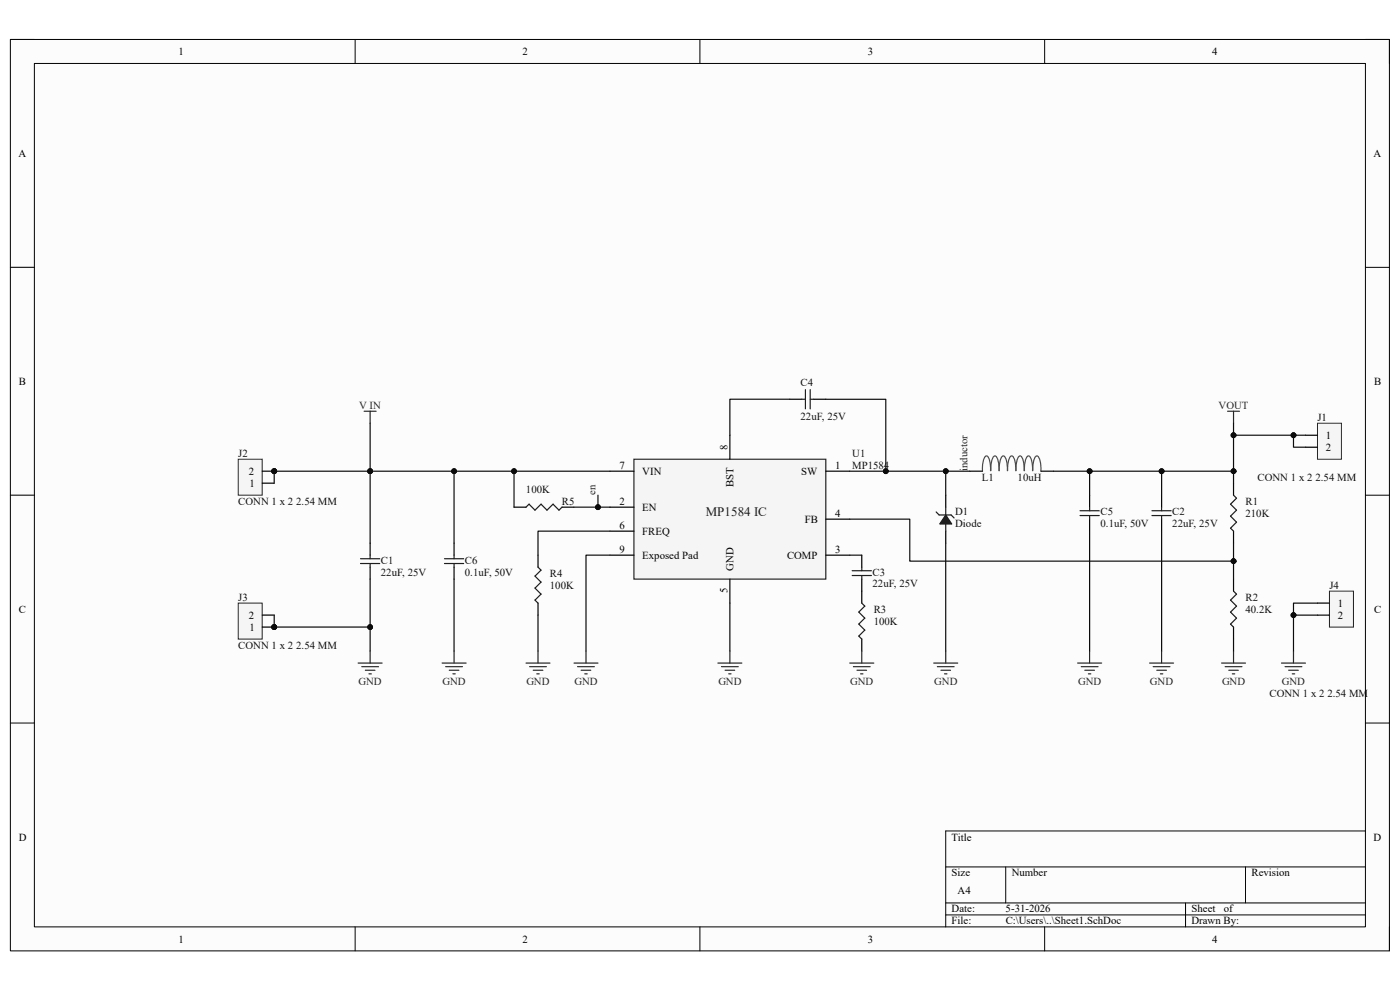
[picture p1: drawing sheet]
<svg xmlns="http://www.w3.org/2000/svg" width="297mm" height="210mm" viewBox="0 0 297 210" stroke-linecap="round" stroke-linejoin="round" font-family="sans-serif">
<path d="M2.2 8.4h292.6v193.3h-292.6z" fill-rule="evenodd" fill="#fcfcfc"/>
<path d="M2.2 8.4h292.6v193.3h-292.6z" fill="none" stroke="#000" stroke-width=".21"/>
<path d="M7.3 13.5h282.4v183.1h-282.4z" fill-rule="evenodd" fill="#fcfcfc"/>
<g fill="none" stroke="#000" stroke-width=".21">
<path d="M2.2 8.4h5.1M7.3 13.5h282.4v183.1h-282.4zM75.3 8.4v5.1M148.5 8.4v5.1M221.6 8.4v5.1M289.7 8.4h5.1v5.1M2.2 56.7h5.1M289.7 56.7h5.1M2.2 105h5.1M289.7 105.1h5.1M2.2 153.4h5.1M289.7 153.4h5.1"/>
<path d="M289.7 176.3h-89.1v20.3M75.3 196.6v5.1M148.5 196.6v5.1M200.6 183.9h89.1M200.6 191.5h89.1M200.6 194.1h89.1M213.4 183.9v7.6M221.6 196.6v5.1M251.5 191.5v5.1M264.2 183.9v7.6M294.8 196.6v5.1"/>
</g>
<path d="M208.4 99.8a4.6 4.6 0 0 1 .8-3.1 .99 .99 0 0 1 .8 1.1l.1 2.1M210.2 99.8a4.6 4.6 0 0 1 .8-3.1 .99 .99 0 0 1 .8 1.1l.1 2.1M212 99.8a4.6 4.6 0 0 1 .7-3.1 .99 .99 0 0 1 .9 1.1l.1 2.1M213.8 99.8a4.6 4.6 0 0 1 .7-3.1 .99 .99 0 0 1 .8 1.1l.2 2.1M215.6 99.8a4.6 4.6 0 0 1 .7-3.1 .99 .99 0 0 1 .8 1.1l.2 2.1M217.3 99.8a4.6 4.6 0 0 1 .8-3.1 .99 .99 0 0 1 .8 1.1l.2 2.1M219.1 99.8a4.6 4.6 0 0 1 .8-3.1 .99 .99 0 0 1 .8 1.1l.1 2.1" fill="none" stroke="#4c4c4c" stroke-width=".25"/>
<path d="M205.7 100h2.7M220.8 100h2.7" fill="none" stroke="#000" stroke-width=".25"/>
<path d="M134.5 97.4h40.7v25.5h-40.7z" fill-rule="evenodd" fill="#f5f5f5"/>
<path d="M134.5 97.4h40.7v25.5h-40.7zM124.3 138.1v2.6M154.8 138.1v2.6M121.8 140.7h5.1M122.5 141.4h3.6M123.3 142.2h2M124.1 142.9h.5M152.3 140.7h5.1M153.1 141.4h3.5M153.8 142.2h2.1M154.6 142.9h.5" fill="none" stroke="#262626" stroke-width=".25"/>
<g fill="none" stroke="#000" stroke-width=".25">
<path d="M129.4 100h5.1M154.8 92.3v5.1M175.2 100h5.1M78.5 115.2v2.6M129.4 107.6h5.1M129.4 117.8h5.1M129.4 112.7h5.1M175.2 117.8h5.1M175.2 110.1h5.1M200.6 105.1v2.5M200.6 112.7v2.5M246.4 105.1v2.5"/>
<path d="M246.4 110.1v2.6M78.5 120.3v2.6M154.8 122.9v5"/>
</g>
<path d="M76.5 118.5h4.1M76.5 119.5h4.1M78.5 117.8v.7M78.5 119.5v.8M198.6 108.6l.6 .6h2.6l.6 .7M244.4 109.4h4.1M244.4 108.4h4.1M246.4 107.6v.8M246.4 109.4v.7" fill="none" stroke="#1c1c1c" stroke-width=".25"/>
<path d="M200.6 109.2l1.3 2h-2.5z" fill="#1c1c1c"/>
<g fill="none" stroke="#1c1c1c" stroke-width=".25">
<path d="M170.1 84.7h.8M170.9 82.7v4M171.9 84.7h.8M171.9 82.7v4M94.3 119.5h4.1M94.3 118.5h4.1M96.3 117.8v.7M96.3 119.5v.8M111.6 107.6l.6-.6 1.3 1.2 1.3-1.2 1.2 1.2 1.3-1.2 1.3 1.2 .6-.6M200.6 109.2l1.3 2h-2.5zM200.6 107.6v5.1M229.1 109.4h4.1"/>
<path d="M229.1 108.4h4.1M231.2 107.6v.8M231.2 109.4v.7M261.7 105.1l.6 .6-1.2 1.3 1.2 1.2-1.2 1.3 1.2 1.3-1.2 1.2 .6 .7M114.1 120.3l.7 .6-1.3 1.3 1.3 1.3-1.3 1.3 1.3 1.2-1.3 1.3 .6 .6M180.8 122.1h4.1M180.8 121.1h4.1M182.8 120.3v.8M182.8 122.1v.8M182.8 127.9l.7 .7-1.3 1.2 1.3 1.3-1.3 1.3 1.3 1.3-1.3 1.2 .6 .7M261.7 125.4l.6 .6-1.2 1.3 1.2 1.3-1.2 1.2 1.2 1.3-1.2 1.3 .6 .6"/>
</g>
<g fill="none" stroke="#262626" stroke-width=".25">
<path d="M77.3 87.2h2.5M78.5 87.2v2.6M260.4 87.2h2.6M261.7 87.2v2.6M78.5 138.1v2.6M96.3 138.1v2.6M114.1 138.1v2.6M182.8 138.1v2.6M200.6 138.1v2.6M231.2 138.1v2.6M246.4 138.1v2.6M261.7 138.1v2.6"/>
<path d="M76 140.7h5.1M76.7 141.4h3.6M77.5 142.2h2M78.3 142.9h.5M93.8 140.7h5.1M94.6 141.4h3.5M95.3 142.2h2.1M96.1 142.9h.5M111.6 140.7h5.1M112.4 141.4h3.5M113.1 142.2h2.1M113.9 142.9h.5"/>
<path d="M180.3 140.7h5.1M181 141.4h3.6M181.8 142.2h2M182.6 142.9h.5M198.1 140.7h5.1M198.9 141.4h3.5M199.6 142.2h2.1M200.4 142.9h.5M228.6 140.7h5.1M229.4 141.4h3.5M230.1 142.2h2.1M230.9 142.9h.5"/>
<path d="M243.9 140.7h5.1M244.6 141.4h3.6M245.4 142.2h2M246.2 142.9h.5M259.2 140.7h5M259.9 141.4h3.6M260.7 142.2h2M261.4 142.9h.5"/>
</g>
<g fill="none" stroke="#000" stroke-width=".25">
<path d="M167.6 84.7h2.5M172.7 84.7h2.5M96.3 115.2v2.6M109.1 107.6h2.5M114.1 117.8v2.5M119.2 107.6h2.6M182.8 117.8v2.5M231.2 105.1v2.5M231.2 110.1v2.6M261.7 102.5v2.6M261.7 112.7v2.5M96.3 120.3v2.6"/>
<path d="M114.1 127.9v2.6M182.8 122.9v5M182.8 135.6v2.5M261.7 122.9v2.5M261.7 133v2.6"/>
</g>
<circle cx="58.2" cy="100" r=".51" fill="#0e0e0e"/>
<circle cx="58.2" cy="100" r=".51" fill="none" stroke="#0e0e0e" stroke-width=".21"/>
<path d="M50.5 97.4h5.1v7.6h-5.1z" fill-rule="evenodd" fill="#f5f5f5"/>
<path d="M50.5 97.4h5.1v7.6h-5.1z" fill="none" stroke="#262626" stroke-width=".21"/>
<path d="M55.6 100h2.6M55.6 102.5h2.6" fill="none" stroke="#000" stroke-width=".25"/>
<circle cx="58.2" cy="100" r=".51" fill="#0e0e0e"/>
<circle cx="58.2" cy="100" r=".51" fill="none" stroke="#0e0e0e" stroke-width=".21"/>
<circle cx="58.2" cy="133" r=".51" fill="#0e0e0e"/>
<circle cx="58.2" cy="133" r=".51" fill="none" stroke="#0e0e0e" stroke-width=".21"/>
<path d="M50.5 127.9h5.1v7.7h-5.1z" fill-rule="evenodd" fill="#f5f5f5"/>
<path d="M50.5 127.9h5.1v7.7h-5.1z" fill="none" stroke="#262626" stroke-width=".21"/>
<path d="M55.6 133h2.6" fill="none" stroke="#000" stroke-width=".25"/>
<circle cx="58.2" cy="133" r=".51" fill="#0e0e0e"/>
<circle cx="58.2" cy="133" r=".51" fill="none" stroke="#0e0e0e" stroke-width=".21"/>
<path d="M55.6 130.5h2.6" fill="none" stroke="#000" stroke-width=".25"/>
<path d="M282 125.4h5.1v7.6h-5.1z" fill-rule="evenodd" fill="#f5f5f5"/>
<path d="M282 125.4h5.1v7.6h-5.1z" fill="none" stroke="#262626" stroke-width=".21"/>
<path d="M279.5 127.9h2.5M279.5 130.5h2.5" fill="none" stroke="#000" stroke-width=".25"/>
<path d="M279.5 89.8h5.1v7.6h-5.1z" fill-rule="evenodd" fill="#f5f5f5"/>
<path d="M279.5 89.8h5.1v7.6h-5.1z" fill="none" stroke="#262626" stroke-width=".21"/>
<path d="M277 92.3h2.5M277 94.9h2.5" fill="none" stroke="#000" stroke-width=".25"/>
<path d="M180.3 100h25.4M129.4 117.8h-5.1v20.3M154.8 127.9v10.2" fill="none" stroke="#0e0e0e" stroke-width=".25"/>
<circle cx="187.9" cy="100" r=".51" fill="#0e0e0e"/>
<circle cx="187.9" cy="100" r=".51" fill="none" stroke="#0e0e0e" stroke-width=".21"/>
<circle cx="200.6" cy="100" r=".51" fill="#0e0e0e"/>
<circle cx="200.6" cy="100" r=".51" fill="none" stroke="#0e0e0e" stroke-width=".21"/>
<path d="M200.6 100v5.1" fill="none" stroke="#0e0e0e" stroke-width=".25"/>
<circle cx="200.6" cy="100" r=".51" fill="#0e0e0e"/>
<circle cx="200.6" cy="100" r=".51" fill="none" stroke="#0e0e0e" stroke-width=".21"/>
<path d="M129.4 100h-50.9v15.2M129.4 112.7h-15.3v5.1M200.6 115.2v22.9M114.1 130.5v7.6" fill="none" stroke="#0e0e0e" stroke-width=".25"/>
<circle cx="78.5" cy="100" r=".51" fill="#0e0e0e"/>
<circle cx="78.5" cy="100" r=".51" fill="none" stroke="#0e0e0e" stroke-width=".21"/>
<circle cx="96.3" cy="100" r=".51" fill="#0e0e0e"/>
<circle cx="96.3" cy="100" r=".51" fill="none" stroke="#0e0e0e" stroke-width=".21"/>
<circle cx="109.1" cy="100" r=".51" fill="#0e0e0e"/>
<circle cx="109.1" cy="100" r=".51" fill="none" stroke="#0e0e0e" stroke-width=".21"/>
<path d="M78.5 122.9v15.2" fill="none" stroke="#0e0e0e" stroke-width=".25"/>
<circle cx="78.5" cy="133" r=".51" fill="#0e0e0e"/>
<circle cx="78.5" cy="133" r=".51" fill="none" stroke="#0e0e0e" stroke-width=".21"/>
<path d="M96.3 100v15.2M96.3 122.9v15.2" fill="none" stroke="#0e0e0e" stroke-width=".25"/>
<circle cx="96.3" cy="100" r=".51" fill="#0e0e0e"/>
<circle cx="96.3" cy="100" r=".51" fill="none" stroke="#0e0e0e" stroke-width=".21"/>
<path d="M167.6 84.7h-12.8v7.6M175.2 84.7h12.7v15.3" fill="none" stroke="#0e0e0e" stroke-width=".25"/>
<circle cx="187.9" cy="100" r=".51" fill="#0e0e0e"/>
<circle cx="187.9" cy="100" r=".51" fill="none" stroke="#0e0e0e" stroke-width=".21"/>
<path d="M180.3 117.8h2.5M261.7 115.2v7.7" fill="none" stroke="#0e0e0e" stroke-width=".25"/>
<circle cx="261.7" cy="119" r=".51" fill="#0e0e0e"/>
<circle cx="261.7" cy="119" r=".51" fill="none" stroke="#0e0e0e" stroke-width=".21"/>
<path d="M246.4 100h15.3v2.5M246.4 112.7v25.4M261.7 135.6v2.5" fill="none" stroke="#0e0e0e" stroke-width=".25"/>
<circle cx="246.4" cy="100" r=".51" fill="#0e0e0e"/>
<circle cx="246.4" cy="100" r=".51" fill="none" stroke="#0e0e0e" stroke-width=".21"/>
<circle cx="261.7" cy="100" r=".51" fill="#0e0e0e"/>
<circle cx="261.7" cy="100" r=".51" fill="none" stroke="#0e0e0e" stroke-width=".21"/>
<path d="M223.5 100h22.9v5.1" fill="none" stroke="#0e0e0e" stroke-width=".25"/>
<circle cx="231.2" cy="100" r=".51" fill="#0e0e0e"/>
<circle cx="231.2" cy="100" r=".51" fill="none" stroke="#0e0e0e" stroke-width=".21"/>
<circle cx="246.4" cy="100" r=".51" fill="#0e0e0e"/>
<circle cx="246.4" cy="100" r=".51" fill="none" stroke="#0e0e0e" stroke-width=".21"/>
<path d="M231.2 100v5.1M231.2 112.7v25.4" fill="none" stroke="#0e0e0e" stroke-width=".25"/>
<circle cx="231.2" cy="100" r=".51" fill="#0e0e0e"/>
<circle cx="231.2" cy="100" r=".51" fill="none" stroke="#0e0e0e" stroke-width=".21"/>
<path d="M180.3 110.1h12.7v8.9h68.7" fill="none" stroke="#0e0e0e" stroke-width=".25"/>
<circle cx="261.7" cy="119" r=".51" fill="#0e0e0e"/>
<circle cx="261.7" cy="119" r=".51" fill="none" stroke="#0e0e0e" stroke-width=".21"/>
<path d="M121.8 107.6h7.6" fill="none" stroke="#0e0e0e" stroke-width=".25"/>
<circle cx="126.9" cy="107.6" r=".51" fill="#0e0e0e"/>
<circle cx="126.9" cy="107.6" r=".51" fill="none" stroke="#0e0e0e" stroke-width=".21"/>
<path d="M109.1 100v7.6" fill="none" stroke="#0e0e0e" stroke-width=".25"/>
<circle cx="109.1" cy="100" r=".51" fill="#0e0e0e"/>
<circle cx="109.1" cy="100" r=".51" fill="none" stroke="#0e0e0e" stroke-width=".21"/>
<path d="M261.7 89.8v10.2" fill="none" stroke="#0e0e0e" stroke-width=".25"/>
<circle cx="261.7" cy="92.3" r=".51" fill="#0e0e0e"/>
<circle cx="261.7" cy="92.3" r=".51" fill="none" stroke="#0e0e0e" stroke-width=".21"/>
<circle cx="261.7" cy="100" r=".51" fill="#0e0e0e"/>
<circle cx="261.7" cy="100" r=".51" fill="none" stroke="#0e0e0e" stroke-width=".21"/>
<path d="M78.5 89.8v10.2" fill="none" stroke="#0e0e0e" stroke-width=".25"/>
<circle cx="78.5" cy="100" r=".51" fill="#0e0e0e"/>
<circle cx="78.5" cy="100" r=".51" fill="none" stroke="#0e0e0e" stroke-width=".21"/>
<path d="M58.2 100h20.3" fill="none" stroke="#0e0e0e" stroke-width=".25"/>
<circle cx="78.5" cy="100" r=".51" fill="#0e0e0e"/>
<circle cx="78.5" cy="100" r=".51" fill="none" stroke="#0e0e0e" stroke-width=".21"/>
<circle cx="58.2" cy="100" r=".51" fill="#0e0e0e"/>
<circle cx="58.2" cy="100" r=".51" fill="none" stroke="#0e0e0e" stroke-width=".21"/>
<path d="M58.2 100v2.5" fill="none" stroke="#0e0e0e" stroke-width=".25"/>
<circle cx="58.2" cy="100" r=".51" fill="#0e0e0e"/>
<circle cx="58.2" cy="100" r=".51" fill="none" stroke="#0e0e0e" stroke-width=".21"/>
<path d="M58.2 133h20.3" fill="none" stroke="#0e0e0e" stroke-width=".25"/>
<circle cx="58.2" cy="133" r=".51" fill="#0e0e0e"/>
<circle cx="58.2" cy="133" r=".51" fill="none" stroke="#0e0e0e" stroke-width=".21"/>
<circle cx="78.5" cy="133" r=".51" fill="#0e0e0e"/>
<circle cx="78.5" cy="133" r=".51" fill="none" stroke="#0e0e0e" stroke-width=".21"/>
<path d="M58.2 130.5v2.5" fill="none" stroke="#0e0e0e" stroke-width=".25"/>
<circle cx="58.2" cy="133" r=".51" fill="#0e0e0e"/>
<circle cx="58.2" cy="133" r=".51" fill="none" stroke="#0e0e0e" stroke-width=".21"/>
<path d="M261.7 92.3h15.3" fill="none" stroke="#0e0e0e" stroke-width=".25"/>
<circle cx="274.4" cy="92.3" r=".51" fill="#0e0e0e"/>
<circle cx="274.4" cy="92.3" r=".51" fill="none" stroke="#0e0e0e" stroke-width=".21"/>
<circle cx="261.7" cy="92.3" r=".51" fill="#0e0e0e"/>
<circle cx="261.7" cy="92.3" r=".51" fill="none" stroke="#0e0e0e" stroke-width=".21"/>
<path d="M274.4 92.3v2.6h2.6" fill="none" stroke="#0e0e0e" stroke-width=".25"/>
<circle cx="274.4" cy="92.3" r=".51" fill="#0e0e0e"/>
<circle cx="274.4" cy="92.3" r=".51" fill="none" stroke="#0e0e0e" stroke-width=".21"/>
<path d="M126.9 105v2.6" fill="none" stroke="#0e0e0e" stroke-width=".25"/>
<circle cx="126.9" cy="107.6" r=".51" fill="#0e0e0e"/>
<circle cx="126.9" cy="107.6" r=".51" fill="none" stroke="#0e0e0e" stroke-width=".21"/>
<path d="M274.4 138.1v2.6M271.9 140.7h5.1M272.6 141.4h3.6M273.4 142.2h2M274.2 142.9h.5" fill="none" stroke="#262626" stroke-width=".25"/>
<path d="M279.5 130.5h-5.1v7.6" fill="none" stroke="#0e0e0e" stroke-width=".25"/>
<circle cx="274.4" cy="130.5" r=".51" fill="#0e0e0e"/>
<circle cx="274.4" cy="130.5" r=".51" fill="none" stroke="#0e0e0e" stroke-width=".21"/>
<path d="M279.5 127.9h-5.1v2.6" fill="none" stroke="#0e0e0e" stroke-width=".25"/>
<circle cx="274.4" cy="130.5" r=".51" fill="#0e0e0e"/>
<circle cx="274.4" cy="130.5" r=".51" fill="none" stroke="#0e0e0e" stroke-width=".21"/>
<text font-size="2.8" fill="#1c1c1c" x="149.7" y="109.5">MP1584 IC</text>
<g font-size="2.3">
<text x="37.9" y="11.7">1</text>
<text x="110.9" y="11.7">2</text>
<text x="184.1" y="11.7">3</text>
<text x="257.1" y="11.7">4</text>
<text x="3.9" y="33.3">A</text>
<text x="291.4" y="33.3">A</text>
<text x="4" y="81.6">B</text>
<text x="291.5" y="81.6">B</text>
<text x="154.3" y="95.4" transform="rotate(-90 154.3 95.4)">8</text>
<text x="281.3" y="93.1">1</text>
<text x="281.3" y="95.6">2</text>
<text x="52.8" y="100.7">2</text>
<text x="131.4" y="99.4">7</text>
<text x="136.3" y="100.7">VIN</text>
<text x="170" y="100.7">SW</text>
<text x="177.2" y="99.4">1</text>
<text x="53" y="103.3">1</text>
<text x="131.4" y="107.1">2</text>
<text x="155.6" y="103.3" transform="rotate(-90 155.6 103.3)">BST</text>
<text x="131.4" y="112.1">6</text>
<text x="136.3" y="108.3">EN</text>
<text x="136.3" y="113.4">FREQ</text>
<text x="170.7" y="110.9">FB</text>
<text x="177.2" y="109.6">4</text>
<text x="131.4" y="117.3">9</text>
<text x="136.3" y="118.5">Exposed Pad</text>
<text x="167" y="118.5">COMP</text>
<text x="177.2" y="117.3">3</text>
<text x="154.3" y="125.9" transform="rotate(-90 154.3 125.9)">5</text>
<text x="155.6" y="121.1" transform="rotate(-90 155.6 121.1)">GND</text>
<text x="4" y="130">C</text>
<text x="52.8" y="131.2">2</text>
<text x="283.8" y="128.7">1</text>
<text x="283.8" y="131.2">2</text>
<text x="291.5" y="130">C</text>
<text x="53" y="133.8">1</text>
<text x="4" y="178.3">D</text>
<text x="201.9" y="178.3">Title</text>
<text x="291.4" y="178.3">D</text>
<text x="201.9" y="185.9">Size</text>
<text x="214.6" y="185.9">Number</text>
<text x="265.5" y="185.9">Revision</text>
<text x="203.2" y="189.7">A4</text>
<text x="201.9" y="193.5">Date:</text>
<text x="201.9" y="196.1">File:</text>
<text x="213.3" y="193.5">5-31-2026</text>
<text x="213.4" y="196.1">C:\Users\..\Sheet1.SchDoc</text>
<text x="252.8" y="193.5">Sheet</text>
<text x="252.8" y="196.1">Drawn By:</text>
<text x="259.6" y="193.5">of</text>
<text x="37.9" y="199.9">1</text>
<text x="110.9" y="199.9">2</text>
<text x="184.1" y="199.9">3</text>
<text x="257.1" y="199.9">4</text>
</g>
<g font-size="2.3" fill="#0e0e0e">
<text x="169.8" y="81.9">C4</text>
<text x="169.8" y="89">22uF, 25V</text>
<text x="279.5" y="89.3">J1</text>
<text x="50.5" y="96.9">J2</text>
<text x="180.8" y="96.9">U1</text>
<text x="180.8" y="99.4">MP1584</text>
<text x="208.3" y="102">L1</text>
<text x="215.9" y="102">10uH</text>
<text x="266.8" y="102">CONN 1 x 2 2.54 MM</text>
<text x="50.5" y="107.1">CONN 1 x 2 2.54 MM</text>
<text x="111.6" y="104.5">100K</text>
<text x="119.2" y="107.1">R5</text>
<text x="264.2" y="107.1">R1</text>
<text x="202.6" y="109.3">D1</text>
<text x="202.6" y="111.9">Diode</text>
<text x="233.5" y="109.3">C5</text>
<text x="233.5" y="111.9">0.1uF, 50V</text>
<text x="248.7" y="109.3">C2</text>
<text x="248.7" y="111.9">22uF, 25V</text>
<text x="264.2" y="109.6">210K</text>
<text x="80.8" y="119.5">C1</text>
<text x="98.6" y="119.5">C6</text>
<text x="80.8" y="122.1">22uF, 25V</text>
<text x="98.6" y="122.1">0.1uF, 50V</text>
<text x="116.7" y="122.3">R4</text>
<text x="116.7" y="124.9">100K</text>
<text x="185.1" y="122.1">C3</text>
<text x="185.1" y="124.6">22uF, 25V</text>
<text x="282" y="124.9">J4</text>
<text x="50.5" y="127.4">J3</text>
<text x="185.4" y="130">R3</text>
<text x="264.2" y="127.4">R2</text>
<text x="264.2" y="130">40.2K</text>
<text x="50.5" y="137.6">CONN 1 x 2 2.54 MM</text>
<text x="185.4" y="132.5">100K</text>
<text x="269.3" y="147.8">CONN 1 x 2 2.54 MM</text>
</g>
<g font-size="2.3" fill="#262626">
<text x="76.2" y="86.7">V IN</text>
<text x="258.5" y="86.7">VOUT</text>
<text x="205.2" y="99.9" transform="rotate(-90 205.2 99.9)">inductor</text>
<text x="126.4" y="105" transform="rotate(-90 126.4 105)">en</text>
<text x="76.1" y="145.2">GND</text>
<text x="93.9" y="145.2">GND</text>
<text x="111.7" y="145.2">GND</text>
<text x="121.9" y="145.2">GND</text>
<text x="152.4" y="145.2">GND</text>
<text x="180.4" y="145.2">GND</text>
<text x="198.2" y="145.2">GND</text>
<text x="228.7" y="145.2">GND</text>
<text x="244" y="145.2">GND</text>
<text x="259.2" y="145.2">GND</text>
<text x="271.9" y="145.2">GND</text>
</g>
</svg>
